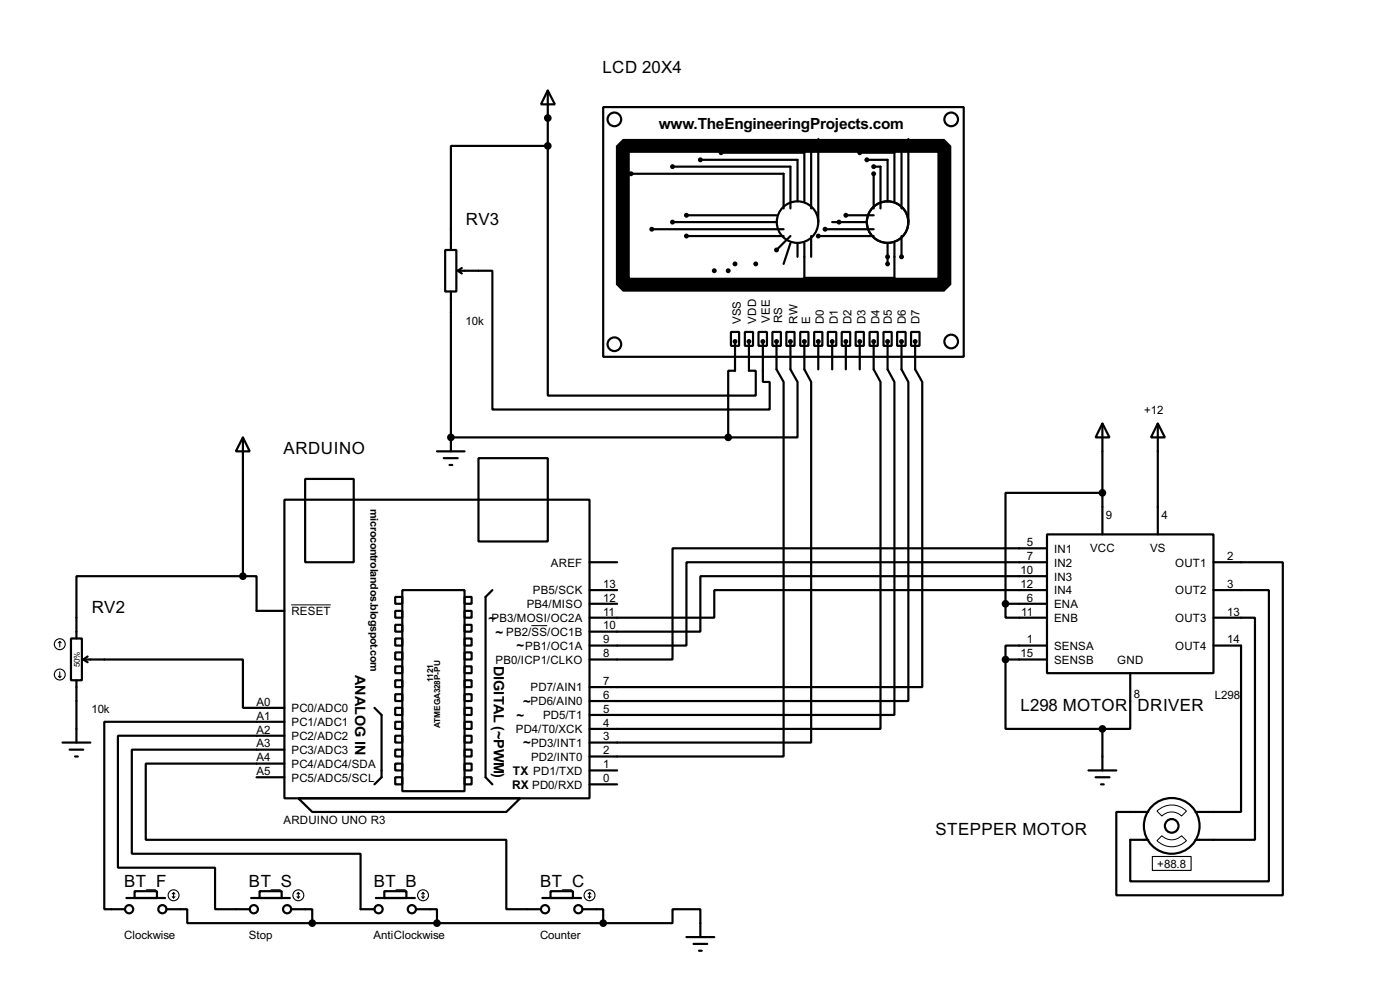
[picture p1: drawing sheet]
<svg xmlns="http://www.w3.org/2000/svg" width="256mm" height="180mm" viewBox="0 0 256 180" stroke-linecap="round" stroke-linejoin="round" font-family="sans-serif">
<g fill="none" stroke="#000" stroke-width=".4">
<path d="M100.4 16.6l1.3 2.5h-2.6zM100.4 16.6v10.1M110.5 19.6h66.1v45.7h-66.1zM100.4 26.7h-17.8v19.1M100.4 26.7v45.7h38.1v-4.5h-1.3v-5.1M115.6 31.8h28v6.4M123.2 30.5h21.6v7.7M125.8 39.4h16.5M128.3 29.3h17.8v7.6M132.1 28h15.3v8.9M137.2 26.7h11.4v11.5M149.9 25.5v15.2"/>
<path d="M155 39.4h5.1M155 26.7h10.2v11.5M157.5 28h6.4v8.9M158.8 29.3h3.8v7.6M160.1 31.8v6.4M160.1 30.5h1.2v7.7M166.4 25.5v15.2M81.6 45.8h2v7.6h-2zM82.6 53.4v29.2M83.9 49.6h6.3v25.4h50.8v-5.1h-1.2v-7.1M83.9 49.6l.7 .5M84.6 49.1l-.7 .5"/>
<path d="M119.4 42h24.2M123.2 40.7h19.1M125.8 43.2h17.8M144.8 43.2l-2.5 2.6M144.8 44.5l-1.2 3.8M146.1 44.5v2.5M147.4 44.5v6.4h16.5v-6.4M148.6 43.2v3.8M149.9 43.2h10.2M151.2 42h8.9M152.5 40.7h6.3M162.6 44.5v3.8"/>
<path d="M165.2 43.2v3.8M133.9 60.8h1.5v2.5h-1.5zM134.7 62.8v5.1h-1.3v12.2M136.5 60.8h1.5v2.5h-1.5zM139 60.8h1.5v2.5h-1.5zM141.5 60.8h1.6v2.5h-1.6zM142.3 62.5v5.1l1.3 2.3v68.6h-35.6M144.1 60.8h1.5v2.5h-1.5zM144.8 62.5v5.1l1.3 2.3v10.2h-12.7M146.6 60.8h1.5v2.5h-1.5zM147.4 62.5v5.1l1.2 2.3v66h-40.6M149.2 60.8h1.5v2.5h-1.5z"/>
<path d="M149.9 62.5v5.1M151.7 60.8h1.5v2.5h-1.5zM152.5 62.5v5.1M154.2 60.8h1.6v2.5h-1.6zM155 62.5v5.1M156.8 60.8h1.5v2.5h-1.5zM157.5 62.5v5.1M159.3 60.8h1.5v2.5h-1.5zM160.1 62.5v5.1l1.2 2.3v63.5h-53.3M161.9 60.8h1.5v2.5h-1.5zM162.6 62.5v5.1l1.3 2.3v61h-55.9M164.4 60.8h1.5v2.5h-1.5z"/>
<path d="M165.2 62.5v5.1l1.2 2.3v58.4h-58.4M166.9 60.8h1.6v2.5h-1.6zM167.7 62.5v5.1l1.3 2.3v55.9h-61M202 77.5l1.3 2.6h-2.6zM202 77.5v20.3M212.1 77.5l1.3 2.6h-2.5zM212.1 77.5v20.3M44.5 80.1l1.3 2.5h-2.6zM44.5 80.1v25.4M52.1 91.5h55.9v54.6h-55.9zM55.9 87.7h8.9v15.2h-8.9zM80.1 82.6h5"/>
<path d="M81.3 83.9h2.6M82.4 85.1h.5M82.6 80.1h50.8M87.7 83.9h12.7v15.2h-12.7zM191.8 97.8h30.5v25.4h-30.5zM202 90.2h-17.8v20.3M13 116.9h2v7.6h-2zM44.5 105.5h-30.5v11.4M44.5 105.5h2.5v6.3h5.1M72.4 109.3h1.3v1.2h-1.3zM72.4 111.8h1.3v1.3h-1.3zM72.4 114.4h1.3v1.2h-1.3z"/>
<path d="M72.4 116.9h1.3v1.3h-1.3zM72.4 119.4h1.3v1.3h-1.3zM73.7 108h11.4v36.8h-11.4zM85.1 109.3h1.3v1.2h-1.3zM85.1 111.8h1.3v1.3h-1.3zM85.1 114.4h1.3v1.2h-1.3zM85.1 116.9h1.3v1.3h-1.3zM85.1 119.4h1.3v1.3h-1.3zM90.2 108l-1.2 1.3v33l1.2 1.3M108 110.5h5.1M108 108h5.1M108 102.9h5.1"/>
<path d="M184.2 110.5v2.6h7.6M184.2 110.5h7.6M191.8 100.4h-68.6v20.3h-15.2M191.8 102.9h-66v15.3h-17.8M191.8 105.5h-63.5v10.1h-20.3M191.8 108h-60.9v5.1h-22.9M191.8 118.2h-7.6v2.5M222.3 102.9h12.7v61h-30.5v-15.3h5.9M222.3 108h10.2v53.3h-25.4v-7.6h3.3M222.3 118.2h5.1v30.4h-8.4M222.3 113.1h7.6v40.6h-10.9M11.5 135.9h5.1"/>
<path d="M12.8 137.2h2.5M13.8 138.5h.5M14 124.5v11.4M15.3 120.7h29.2v8.9h7.6M15.3 120.7l.8 .5M16.1 120.2l-.8 .5M52.1 132.1h-33v34.3h3.8M52.1 134.7h-30.5v24.1h17.8v7.6h6.4M52.1 137.2h-27.9v19.1h41.9v10.1h2.5M52.1 139.8h-25.4v13.9h66.1v12.7h6.3M68.6 129.6l1.3 1.3v11.4l-1.3 1.3M72.4 122h1.3v1.2h-1.3z"/>
<path d="M72.4 124.5h1.3v1.3h-1.3zM72.4 127.1h1.3v1.2h-1.3zM72.4 129.6h1.3v1.3h-1.3zM72.4 132.1h1.3v1.3h-1.3zM72.4 134.7h1.3v1.2h-1.3zM72.4 137.2h1.3v1.3h-1.3zM72.4 139.8h1.3v1.2h-1.3zM85.1 122h1.3v1.2h-1.3zM85.1 124.5h1.3v1.3h-1.3zM85.1 127.1h1.3v1.2h-1.3zM85.1 129.6h1.3v1.3h-1.3zM85.1 132.1h1.3v1.3h-1.3z"/>
<path d="M85.1 134.7h1.3v1.2h-1.3zM85.1 137.2h1.3v1.3h-1.3zM85.1 139.8h1.3v1.2h-1.3zM184.2 120.7v12.7h17.8M184.2 120.7h7.6M202 133.4v7.6M207.1 123.2v10.2h-5.1M47 142.3h5.1M54.7 146.1h40.6l-2.5 2.5h-35.6zM72.4 142.3h1.3v1.3h-1.3zM85.1 142.3h1.3v1.3h-1.3zM108 143.6h5.1"/>
<path d="M108 141h5.1M199.4 141h5.1M200.7 142.3h2.6M201.7 143.6h.5M23.2 164.4h7.1M24.7 163.1h4.1v1.3h-4.1zM30.5 166.4h3.8v2.6h22.9M46 164.4h7.1M47.6 163.1h4v1.3h-4zM53.4 166.4h3.8v2.6M57.2 169h53.3M68.9 164.4h7.1"/>
<path d="M70.4 163.1h4.1v1.3h-4.1zM76.3 166.4h3.8v2.6M99.4 164.4h7.1M100.9 163.1h4.1v1.3h-4.1zM106.7 166.4h3.8v2.6M110.5 169h12.7v-2.6h5.1v5.1M125.8 171.5h5.1M127.1 172.8h2.5M128.1 174h.5"/>
<circle cx="112.5" cy="21.9" r="1.25"/>
<circle cx="115.6" cy="31.8" r=".25"/>
<circle cx="123.2" cy="30.5" r=".25"/>
<circle cx="125.8" cy="39.4" r=".25"/>
<circle cx="128.3" cy="29.3" r=".25"/>
<circle cx="132.1" cy="28" r=".25"/>
<circle cx="137.2" cy="26.7" r=".25"/>
<circle cx="155" cy="26.7" r=".25"/>
<circle cx="155" cy="39.4" r=".25"/>
<circle cx="157.5" cy="28" r=".25"/>
<circle cx="158.8" cy="29.3" r=".25"/>
<circle cx="160.1" cy="31.8" r=".25"/>
<circle cx="160.1" cy="30.5" r=".25"/>
<circle cx="174.2" cy="21.9" r="1.25"/>
<circle cx="119.4" cy="42" r=".25"/>
<circle cx="123.2" cy="40.7" r=".25"/>
<circle cx="125.8" cy="43.2" r=".25"/>
<circle cx="130.9" cy="49.6" r=".25"/>
<circle cx="133.4" cy="49.6" r=".25"/>
<circle cx="134.7" cy="48.3" r=".25"/>
<circle cx="138.5" cy="48.3" r=".25"/>
<circle cx="142.3" cy="45.8" r=".25"/>
<circle cx="146.1" cy="40.7" r="3.8"/>
<circle cx="149.9" cy="43.2" r=".25"/>
<circle cx="151.2" cy="42" r=".25"/>
<circle cx="153.7" cy="40.7" r=".25"/>
<circle cx="162.6" cy="40.7" r="3.8"/>
<circle cx="162.6" cy="48.3" r=".25"/>
<circle cx="162.6" cy="47" r=".25"/>
<circle cx="165.2" cy="47" r=".25"/>
<circle cx="112.5" cy="63" r="1.25"/>
<circle cx="134.7" cy="62.5" r=".25"/>
<circle cx="137.2" cy="62.5" r=".25"/>
<circle cx="139.8" cy="62.5" r=".25"/>
<circle cx="142.3" cy="62.5" r=".25"/>
<circle cx="144.8" cy="62.5" r=".25"/>
<circle cx="147.4" cy="62.5" r=".25"/>
<circle cx="149.9" cy="62.5" r=".25"/>
<circle cx="152.5" cy="62.5" r=".25"/>
<circle cx="155" cy="62.5" r=".25"/>
<circle cx="157.5" cy="62.5" r=".25"/>
<circle cx="160.1" cy="62.5" r=".25"/>
<circle cx="162.6" cy="62.5" r=".25"/>
<circle cx="165.2" cy="62.5" r=".25"/>
<circle cx="167.7" cy="62.5" r=".25"/>
<circle cx="174.2" cy="62.5" r="1.25"/>
<circle cx="214.6" cy="151.2" r="5.1"/>
<circle cx="214.6" cy="151.2" r="1.25"/>
<circle cx="23.6" cy="166.4" r=".75"/>
<circle cx="29.7" cy="166.4" r=".75"/>
<circle cx="46.5" cy="166.4" r=".75"/>
<circle cx="52.6" cy="166.4" r=".75"/>
<circle cx="69.3" cy="166.4" r=".75"/>
<circle cx="75.4" cy="166.4" r=".75"/>
<circle cx="99.8" cy="166.4" r=".75"/>
<circle cx="105.9" cy="166.4" r=".75"/>
</g>
<g fill="#000">
<circle cx="100.4" cy="21.6" r=".2"/>
<circle cx="82.6" cy="80.1" r=".2"/>
</g>
<path d="M53.4 110.7h7.2M97.4 114.5h2.9M212 153.9l.9-.9a2.54 2.54 0 0 0 3.6 0l.9 .9a3.8 3.8 0 0 1-5.4 0zM212 148.5a3.8 3.8 0 0 1 5.4 0l-.9 .9a2.54 2.54 0 0 0-3.6 0z" fill="none" stroke="#000" stroke-width=".18"/>
<g fill="none" stroke="#000" stroke-width=".2">
<path d="M11 117.4l-.3 .3M11 117.4l.2 .3M11 117.4v1M10.7 123.8l.3 .2M11 123v1M11.2 123.8l-.2 .2M211.1 156.8h7.1v2.5h-7.1zM31.6 164.1l.2 .3M31.8 163.4v1M31.8 163.4l-.2 .2M31.8 163.4l.3 .2M32.1 164.1l-.3 .3"/>
<path d="M54.4 164.1l.3 .3M54.7 163.4v1M54.7 163.4l-.3 .2M54.7 163.4l.2 .2M54.9 164.1l-.2 .3M77.3 164.1l.2 .3M77.5 163.4v1M77.5 163.4l-.2 .2M77.5 163.4l.3 .2M77.8 164.1l-.3 .3M107.8 164.1l.2 .3M108 163.4v1"/>
<path d="M108 163.4l-.2 .2M108 163.4l.3 .2M108.3 164.1l-.3 .3"/>
<circle cx="10.9" cy="117.9" r="1"/>
<circle cx="10.9" cy="123.5" r="1"/>
<circle cx="31.8" cy="163.9" r="1"/>
<circle cx="54.6" cy="163.9" r="1"/>
<circle cx="77.5" cy="163.9" r="1"/>
<circle cx="108" cy="163.9" r="1"/>
</g>
<g fill="#000" stroke="#000" stroke-width=".4">
<circle cx="100.3" cy="21.6" r=".5"/>
<circle cx="100.3" cy="26.7" r=".5"/>
<circle cx="82.6" cy="80.1" r=".5"/>
<circle cx="133.4" cy="80.1" r=".5"/>
<circle cx="201.9" cy="90.2" r=".5"/>
<circle cx="44.5" cy="105.5" r=".5"/>
<circle cx="184.2" cy="110.5" r=".5"/>
<circle cx="184.2" cy="120.7" r=".5"/>
<circle cx="201.9" cy="133.4" r=".5"/>
<circle cx="57.2" cy="169" r=".5"/>
<circle cx="80" cy="169" r=".5"/>
<circle cx="110.5" cy="169" r=".5"/>
</g>
<path d="M114.1 26.7h58.9v25.4h-58.9z" fill="none" stroke="#000" stroke-width="2.6"/>
<path d="M114.1 27v24.6M116.9 26.7h53.3M173 27.2v24.7M116.9 52.1h53.3" fill="none" stroke="#000" stroke-width=".9"/>
<g font-size="3.5">
<text x="110.4" y="13.4">LCD 20X4</text>
<text x="85.4" y="41.2">RV3</text>
<text x="52" y="83.1">ARDUINO</text>
<text x="16.8" y="112.3">RV2</text>
<text x="187" y="130.1">L298 MOTOR</text>
<text x="208.4" y="130.1">DRIVER</text>
<text x="171.4" y="152.8">STEPPER MOTOR</text>
<text x="22.8" y="162.3">BT_F</text>
<text x="45.6" y="162.3">BT_S</text>
<text x="68.5" y="162.3">BT_B</text>
<text x="99" y="162.3">BT_C</text>
</g>
<text font-size="3.2" x="120.7" y="23.6">www.TheEngineeringProjects.com</text>
<g font-size="3">
<text x="65.1" y="123.5" transform="rotate(90 65.1 123.5)">ANALOG IN</text>
<text x="90.5" y="121.8" transform="rotate(90 90.5 121.8)">DIGITAL (~PWM)</text>
</g>
<g font-size="2.7">
<text x="89.5" y="114">~</text>
<text x="90.8" y="116.5">~</text>
<text x="94.6" y="119.1">~</text>
<text x="94.6" y="131.8">~</text>
<text x="95.9" y="129.2">~</text>
<text x="95.9" y="136.8">~</text>
</g>
<g font-size="2.5">
<text x="93.9" y="141.8">TX PD1/TXD</text>
<text x="93.8" y="144.4">RX PD0/RXD</text>
</g>
<g font-size="2.4">
<text x="85.3" y="59.4">10k</text>
<text x="135.7" y="59.4" transform="rotate(-90 135.7 59.4)">VSS</text>
<text x="138.5" y="59.2" transform="rotate(-90 138.5 59.2)">VDD</text>
<text x="141.1" y="59.1" transform="rotate(-90 141.1 59.1)">VEE</text>
<text x="143.3" y="59.2" transform="rotate(-90 143.3 59.2)">RS</text>
<text x="146.1" y="59.3" transform="rotate(-90 146.1 59.3)">RW</text>
<text x="148.4" y="59.4" transform="rotate(-90 148.4 59.4)">E</text>
<text x="151" y="59.3" transform="rotate(-90 151 59.3)">D0</text>
<text x="153.5" y="59.3" transform="rotate(-90 153.5 59.3)">D1</text>
<text x="156" y="59.3" transform="rotate(-90 156 59.3)">D2</text>
<text x="158.6" y="59.3" transform="rotate(-90 158.6 59.3)">D3</text>
<text x="161.1" y="59.3" transform="rotate(-90 161.1 59.3)">D4</text>
<text x="163.4" y="59.3" transform="rotate(-90 163.4 59.3)">D5</text>
<text x="166" y="59.3" transform="rotate(-90 166 59.3)">D6</text>
<text x="168.5" y="59.3" transform="rotate(-90 168.5 59.3)">D7</text>
<text x="209.6" y="75.8">+12</text>
<text x="202.6" y="94.9">9</text>
<text x="212.8" y="94.9">4</text>
<text x="188.1" y="100">5</text>
<text x="193.1" y="101.2">IN1</text>
<text x="199.7" y="101.1">VCC</text>
<text x="210.7" y="101.1">VS</text>
<text x="100.9" y="103.7">AREF</text>
<text x="110.5" y="107.6">13</text>
<text x="187" y="105.1">10</text>
<text x="187" y="107.6">12</text>
<text x="188.1" y="102.5">7</text>
<text x="193.1" y="103.7">IN2</text>
<text x="193.1" y="106.3">IN3</text>
<text x="215.3" y="103.7">OUT1</text>
<text x="224.8" y="102.5">2</text>
<text x="224.8" y="107.6">3</text>
<text x="53.4" y="112.6">RESET</text>
<text x="90" y="113.9">PB3/MOSI/OC2A</text>
<text x="96.5" y="111.3">PB4/MISO</text>
<text x="97.6" y="108.8">PB5/SCK</text>
<text x="110.5" y="112.7">11</text>
<text x="110.5" y="110.1">12</text>
<text x="187.1" y="112.7">11</text>
<text x="188.1" y="110.1">6</text>
<text x="193.1" y="111.3">ENA</text>
<text x="193.1" y="113.9">ENB</text>
<text x="193.1" y="108.8">IN4</text>
<text x="215.3" y="108.8">OUT2</text>
<text x="215.3" y="113.9">OUT3</text>
<text x="224.8" y="112.7">13</text>
<text x="92.7" y="116.4">PB2/SS/OC1B</text>
<text x="96.2" y="119">PB1/OC1A</text>
<text x="110.5" y="117.8">9</text>
<text x="110.5" y="115.2">10</text>
<text x="188.1" y="117.8">1</text>
<text x="193.1" y="119">SENSA</text>
<text x="215.3" y="119">OUT4</text>
<text x="224.8" y="117.8">14</text>
<text x="90.8" y="121.5">PB0/ICP1/CLKO</text>
<text x="110.5" y="125.4">7</text>
<text x="110.5" y="120.3">8</text>
<text x="187" y="120.3">15</text>
<text x="193.1" y="121.5">SENSB</text>
<text x="204.7" y="121.6">GND</text>
<text x="16.8" y="130.5">10k</text>
<text x="47" y="131.7">A1</text>
<text x="47" y="129.2">A0</text>
<text x="53.4" y="130.4">PC0/ADC0</text>
<text x="97.2" y="129.1">PD6/AIN0</text>
<text x="97.2" y="126.6">PD7/AIN1</text>
<text x="99.5" y="131.7">PD5/T1</text>
<text x="110.5" y="130.5">5</text>
<text x="110.5" y="127.9">6</text>
<text x="207.7" y="127.8">8</text>
<text x="222.5" y="128">L298</text>
<text x="47" y="136.8">A3</text>
<text x="47" y="134.3">A2</text>
<text x="53.4" y="135.5">PC2/ADC2</text>
<text x="53.4" y="132.9">PC1/ADC1</text>
<text x="94.5" y="134.2">PD4/T0/XCK</text>
<text x="97.3" y="136.7">PD3/INT1</text>
<text x="110.5" y="135.5">3</text>
<text x="110.5" y="133">4</text>
<text x="47" y="141.9">A5</text>
<text x="47" y="139.4">A4</text>
<text x="53.4" y="143.1">PC5/ADC5/SCL</text>
<text x="53.4" y="140.6">PC4/ADC4/SDA</text>
<text x="53.4" y="138">PC3/ADC3</text>
<text x="97.3" y="139.3">PD2/INT0</text>
<text x="110.5" y="143.2">0</text>
<text x="110.5" y="140.6">1</text>
<text x="110.5" y="138.1">2</text>
<text x="51.9" y="150.8">ARDUINO UNO R3</text>
<text x="212" y="158.8">+88.8</text>
<text x="22.7" y="171.9">Clockwise</text>
<text x="45.6" y="171.9">Stop</text>
<text x="68.4" y="171.9">AntiClockwise</text>
<text x="98.9" y="171.9">Counter</text>
</g>
<text font-size="2.2" x="67.9" y="93.2" transform="rotate(90 67.9 93.2)">microcontrolandos.blogspot.com</text>
<g font-size="1.7">
<text x="14.6" y="122.2" transform="rotate(-90 14.6 122.2)">50%</text>
<text x="79.4" y="124.8" transform="rotate(-90 79.4 124.8)">1121</text>
<text x="80.7" y="133.2" transform="rotate(-90 80.7 133.2)">ATMEGA328P-PU</text>
</g>
</svg>
